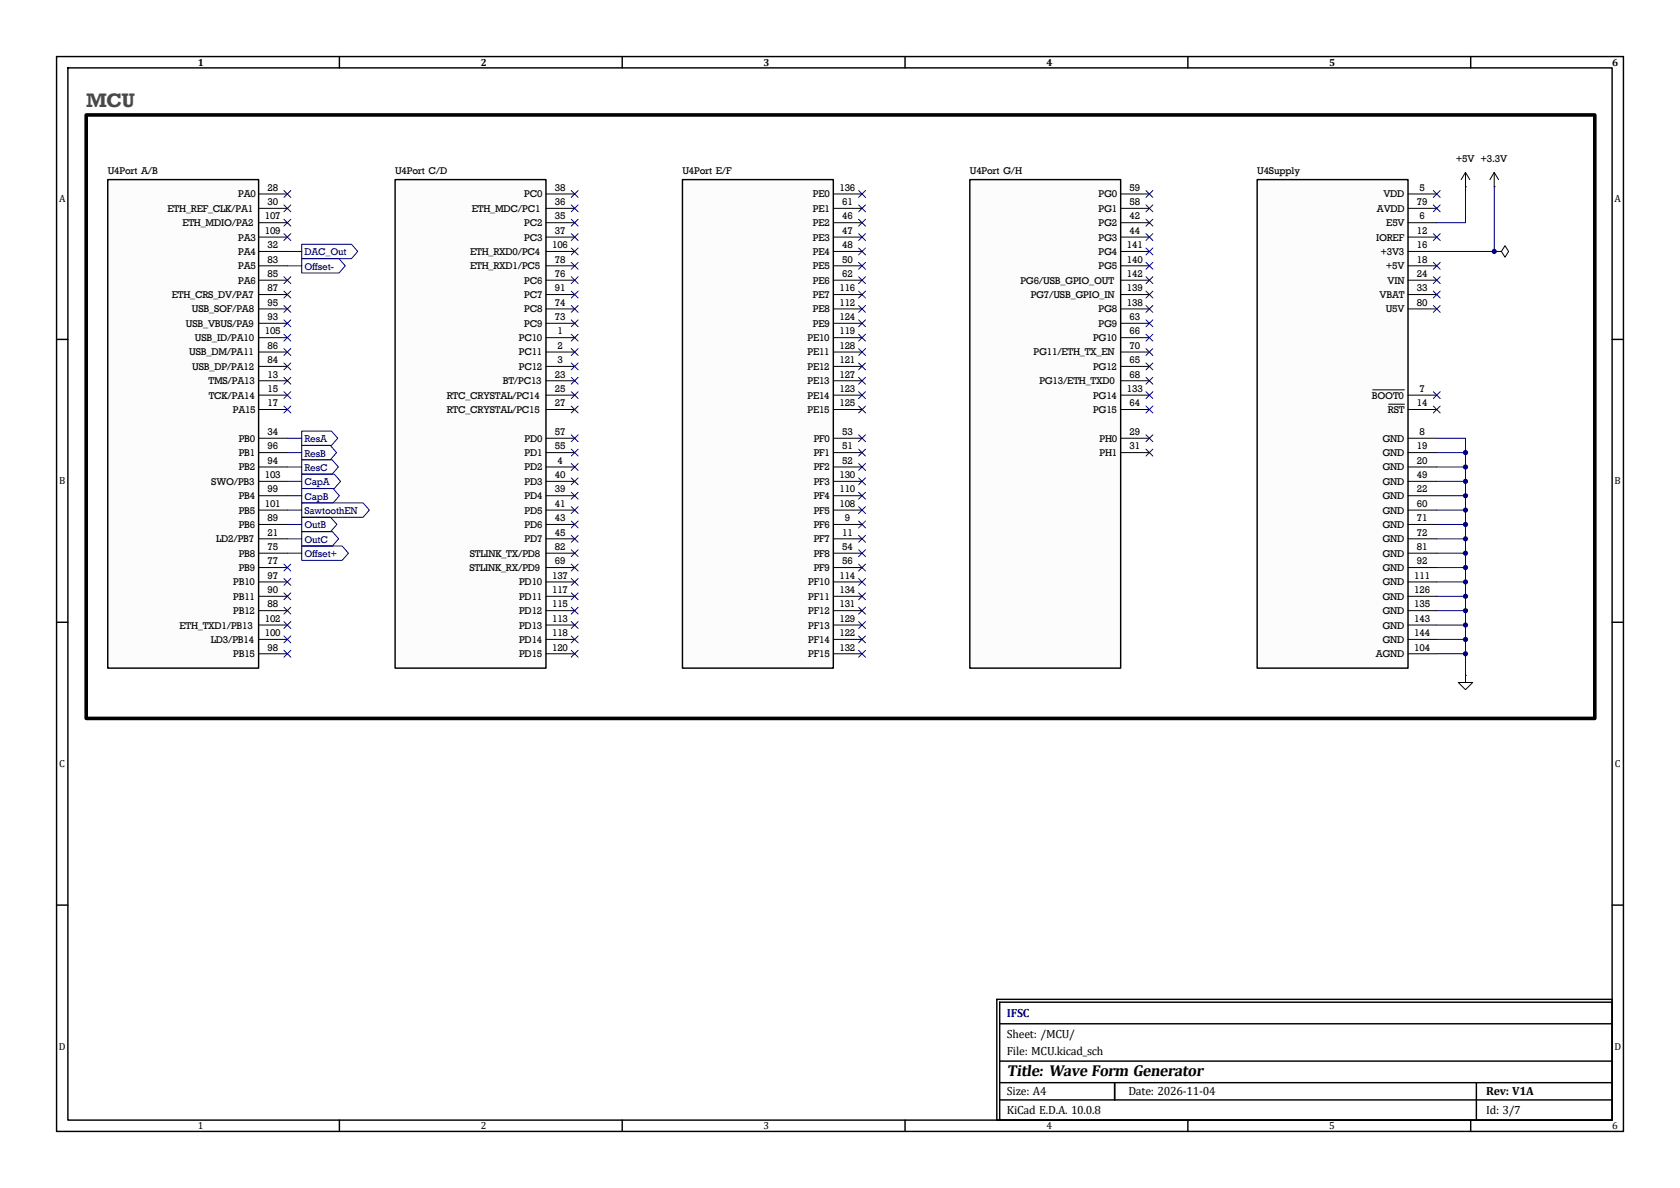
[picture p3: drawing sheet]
<svg xmlns="http://www.w3.org/2000/svg" width="297mm" height="210mm" viewBox="0 0 297 210" stroke-linecap="round" stroke-linejoin="round" font-family="sans-serif">
<g fill="none" stroke="#000" stroke-width=".25">
<path d="M10 10h277v190h-277zM12 12h273v186h-273zM60 10v2M110 10v2M160 10v2M210 10v2M260 10v2M10 60h2M285 60h2M10 110h2M285 110h2M10 160h2"/>
<path d="M176.2 176.7h108.8v21.3h-108.8zM176.7 177.2h108.3v20.8h-108.3zM285 160h2M60 198v2M110 198v2M160 198v2M176.7 194.4h108.2M176.7 191.4h108.2M176.7 187.6h108.2M176.7 181h108.2M197.1 191.5v2.9M210 198v2"/>
<path d="M260 198v2M261 191.5v6.5"/>
</g>
<path d="M259.1 33h.1M259.1 30.5l-.8 1.3M259.1 30.5l.7 1.3M259.1 30.5v2.5" fill="none" stroke="#000" stroke-width=".18"/>
<path d="M171.4 31.8h26.7v86.3h-26.7z" fill="#fcfcfc"/>
<path d="M171.4 31.8h26.7v86.3h-26.7z" fill="none" stroke="#000" stroke-width=".25"/>
<g fill="none" stroke="#000" stroke-width=".18">
<path d="M198.1 39.4h5.1M198.1 36.8h5.1M198.1 34.3h5.1M198.1 41.9h5.1M198.1 57.2h5.1M198.1 59.7h5.1M198.1 54.6h5.1M198.1 52.1h5.1M198.1 47h5.1M198.1 44.5h5.1M198.1 49.5h5.1M198.1 77.5h5.1"/>
<path d="M198.1 72.4h5.1M198.1 64.8h5.1M198.1 67.3h5.1M198.1 62.2h5.1M198.1 69.9h5.1M198.1 80h5.1"/>
</g>
<path d="M222.2 31.8h26.7v86.3h-26.7z" fill="#fcfcfc"/>
<path d="M222.2 31.8h26.7v86.3h-26.7z" fill="none" stroke="#000" stroke-width=".25"/>
<g fill="none" stroke="#000" stroke-width=".18">
<path d="M248.9 34.3h5.1M248.9 39.4h5.1M248.9 36.8h5.1M248.9 41.9h5.1M248.9 44.5h5.1M248.9 47h5.1M248.9 49.5h5.1M248.9 52.1h5.1M248.9 54.6h5.1M242.7 68.9h5.6M245.5 71.5h2.8M248.9 69.9h5.1"/>
<path d="M248.9 77.5h5.1M248.9 72.4h5.1M248.9 80h5.1M248.9 82.6h5.1M248.9 87.6h5.1M248.9 85.1h5.1M248.9 90.2h5.1M248.9 92.7h5.1M248.9 95.3h5.1M248.9 97.8h5.1M248.9 100.3h5.1M248.9 115.6h5.1"/>
<path d="M248.9 102.9h5.1M248.9 105.4h5.1M248.9 108h5.1M248.9 110.5h5.1M248.9 113h5.1"/>
</g>
<path d="M69.8 31.8h26.7v86.3h-26.7z" fill="#fcfcfc"/>
<path d="M69.8 31.8h26.7v86.3h-26.7z" fill="none" stroke="#000" stroke-width=".25"/>
<g fill="none" stroke="#000" stroke-width=".18">
<path d="M96.5 39.4h5.1M96.5 36.8h5.1M96.5 34.3h5.1M96.5 59.7h5.1M96.5 41.9h5.1M96.5 57.2h5.1M96.5 54.6h5.1M96.5 49.5h5.1M96.5 47h5.1M96.5 52.1h5.1M96.5 44.5h5.1M96.5 62.2h5.1"/>
<path d="M96.5 64.8h5.1M96.5 67.3h5.1M96.5 69.9h5.1M96.5 72.4h5.1M96.5 77.5h5.1M96.5 82.6h5.1M96.5 87.6h5.1M96.5 85.1h5.1M96.5 90.2h5.1M96.5 92.7h5.1M96.5 95.3h5.1M96.5 80h5.1"/>
<path d="M96.5 97.8h5.1M96.5 100.3h5.1M96.5 110.5h5.1M96.5 108h5.1M96.5 105.4h5.1M96.5 113h5.1M96.5 115.6h5.1M96.5 102.9h5.1"/>
</g>
<path d="M120.6 31.8h26.7v86.3h-26.7z" fill="#fcfcfc"/>
<path d="M120.6 31.8h26.7v86.3h-26.7z" fill="none" stroke="#000" stroke-width=".25"/>
<g fill="none" stroke="#000" stroke-width=".18">
<path d="M147.3 39.4h5.1M147.3 36.8h5.1M147.3 34.3h5.1M264.2 33h.1M264.2 30.5l-.8 1.3M264.2 30.5l.7 1.3M264.2 30.5v2.5M147.3 41.9h5.1M147.3 44.5h5.1M147.3 47h5.1M147.3 49.5h5.1M147.3 54.6h5.1"/>
<path d="M147.3 52.1h5.1M147.3 59.7h5.1M147.3 57.2h5.1M264.2 44.5h1.2l.7-1.1 .6 1.1-.6 1-.7-1M264.2 44.5h.1M147.3 77.5h5.1M147.3 64.8h5.1M147.3 69.9h5.1M147.3 72.4h5.1M147.3 67.3h5.1M147.3 62.2h5.1M147.3 92.7h5.1"/>
<path d="M147.3 95.3h5.1M147.3 80h5.1M147.3 82.6h5.1M147.3 97.8h5.1M147.3 90.2h5.1M147.3 87.6h5.1M147.3 85.1h5.1M147.3 100.3h5.1M147.3 102.9h5.1M147.3 113h5.1M147.3 110.5h5.1M147.3 108h5.1"/>
<path d="M147.3 115.6h5.1M147.3 105.4h5.1"/>
</g>
<path d="M19 31.8h26.7v86.3h-26.7z" fill="#fcfcfc"/>
<path d="M19 31.8h26.7v86.3h-26.7z" fill="none" stroke="#000" stroke-width=".25"/>
<g fill="none" stroke="#000" stroke-width=".18">
<path d="M45.7 34.3h5.1M45.7 36.8h5.1M45.7 39.4h5.1M45.7 44.5h5.1M45.7 47h5.1M45.7 49.5h5.1M45.7 52.1h5.1M45.7 57.2h5.1M45.7 54.6h5.1M45.7 59.7h5.1M45.7 41.9h5.1M45.7 67.3h5.1"/>
<path d="M45.7 69.9h5.1M45.7 72.4h5.1M45.7 77.5h5.1M45.7 64.8h5.1M45.7 62.2h5.1M45.7 95.3h5.1M45.7 97.8h5.1M45.7 92.7h5.1M45.7 82.6h5.1M45.7 80h5.1M45.7 87.6h5.1M45.7 90.2h5.1"/>
<path d="M45.7 85.1h5.1M45.7 100.3h5.1M45.7 108h5.1M45.7 105.4h5.1M45.7 102.9h5.1M45.7 115.6h5.1M45.7 113h5.1M45.7 110.5h5.1M259.1 119.4v1.3h1.2l-1.2 1.2-1.3-1.2h1.3M259.1 119.4h.1"/>
</g>
<g fill="none" stroke="#000084" stroke-width=".18">
<path d="M50.2 38.8l1.2 1.2M50.2 33.7l1.2 1.2M50.2 36.2l1.2 1.2M51.4 38.8l-1.2 1.2M51.4 33.7l-1.2 1.2M51.4 36.2l-1.2 1.2M101 33.7l1.2 1.2M101 36.2l1.2 1.2M101 38.8l1.2 1.2M102.2 33.7l-1.2 1.2M102.2 36.2l-1.2 1.2M102.2 38.8l-1.2 1.2"/>
<path d="M151.8 36.2l1.2 1.2M151.8 38.8l1.2 1.2M151.8 33.7l1.2 1.2M153 36.2l-1.2 1.2M153 38.8l-1.2 1.2M153 33.7l-1.2 1.2M202.6 36.2l1.2 1.2M202.6 38.8l1.2 1.2M202.6 33.7l1.2 1.2M203.8 36.2l-1.2 1.2M203.8 38.8l-1.2 1.2M203.8 33.7l-1.2 1.2"/>
<path d="M253.4 36.2l1.2 1.2M253.4 33.7l1.2 1.2M254.6 36.2l-1.2 1.2M254.6 33.7l-1.2 1.2M259.1 33v6.4h-5.1M264.2 33v11.5h-10.2M50.2 48.9l1.2 1.2M50.2 41.3l1.2 1.2M50.2 59.1l1.2 1.2M50.2 56.5l1.2 1.3M50.2 51.5l1.2 1.2M50.2 54l1.2 1.2"/>
<path d="M50.8 44.5h2.5M50.8 47h2.5M51.4 48.9l-1.2 1.2M51.4 41.3l-1.2 1.2M51.4 59.1l-1.2 1.2M51.4 56.5l-1.2 1.3M51.4 51.5l-1.2 1.2M51.4 54l-1.2 1.2M53.3 45.7h6.6l1.1 1.3-1.1 1.3h-6.6zM53.3 43.2h8.8l1.1 1.3-1.1 1.2h-8.8zM101 51.5l1.2 1.2M101 54l1.2 1.2"/>
<path d="M101 56.5l1.2 1.3M101 59.1l1.2 1.2M101 43.8l1.2 1.3M101 48.9l1.2 1.2M101 41.3l1.2 1.2M101 46.4l1.2 1.2M102.2 51.5l-1.2 1.2M102.2 54l-1.2 1.2M102.2 56.5l-1.2 1.3M102.2 59.1l-1.2 1.2M102.2 43.8l-1.2 1.3M102.2 48.9l-1.2 1.2"/>
<path d="M102.2 41.3l-1.2 1.2M102.2 46.4l-1.2 1.2M151.8 41.3l1.2 1.2M151.8 56.5l1.2 1.3M151.8 43.8l1.2 1.3M151.8 59.1l1.2 1.2M151.8 46.4l1.2 1.2M151.8 48.9l1.2 1.2M151.8 54l1.2 1.2M151.8 51.5l1.2 1.2M153 41.3l-1.2 1.2M153 56.5l-1.2 1.3"/>
<path d="M153 43.8l-1.2 1.3M153 59.1l-1.2 1.2M153 46.4l-1.2 1.2M153 48.9l-1.2 1.2M153 54l-1.2 1.2M153 51.5l-1.2 1.2M202.6 41.3l1.2 1.2M202.6 46.4l1.2 1.2M202.6 51.5l1.2 1.2M202.6 56.5l1.2 1.3M202.6 54l1.2 1.2M202.6 43.8l1.2 1.3"/>
<path d="M202.6 48.9l1.2 1.2M202.6 59.1l1.2 1.2M203.8 41.3l-1.2 1.2M203.8 46.4l-1.2 1.2M203.8 48.9l-1.2 1.2M203.8 54l-1.2 1.2M203.8 59.1l-1.2 1.2M203.8 51.5l-1.2 1.2M203.8 56.5l-1.2 1.3M203.8 43.8l-1.2 1.3M253.4 54l1.2 1.2M253.4 46.4l1.2 1.2"/>
<path d="M253.4 41.3l1.2 1.2M253.4 48.9l1.2 1.2M253.4 51.5l1.2 1.2M254.6 54l-1.2 1.2M254.6 46.4l-1.2 1.2M254.6 41.3l-1.2 1.2M254.6 48.9l-1.2 1.2M254.6 51.5l-1.2 1.2M50.2 69.2l1.2 1.3M50.2 61.6l1.2 1.2M50.2 64.2l1.2 1.2M50.2 71.8l1.2 1.2"/>
<path d="M50.2 66.7l1.2 1.2M50.8 77.5h2.5M51.4 69.2l-1.2 1.3M51.4 61.6l-1.2 1.2M51.4 64.2l-1.2 1.2M51.4 71.8l-1.2 1.2M51.4 66.7l-1.2 1.2M53.3 78.7h5.1l1.1 1.3-1.1 1.3h-5.1zM53.3 76.2h5.3l1.1 1.3-1.1 1.2h-5.3zM101 76.9l1.2 1.2M101 79.4l1.2 1.2M101 71.8l1.2 1.2"/>
<path d="M101 69.2l1.2 1.3M101 64.2l1.2 1.2M101 61.6l1.2 1.2M101 66.7l1.2 1.2M102.2 61.6l-1.2 1.2M102.2 64.2l-1.2 1.2M102.2 76.9l-1.2 1.2M102.2 79.4l-1.2 1.2M102.2 71.8l-1.2 1.2M102.2 69.2l-1.2 1.3M102.2 66.7l-1.2 1.2M151.8 61.6l1.2 1.2"/>
<path d="M151.8 79.4l1.2 1.2M151.8 76.9l1.2 1.2M151.8 66.7l1.2 1.2M151.8 64.2l1.2 1.2M151.8 69.2l1.2 1.3M151.8 71.8l1.2 1.2M153 61.6l-1.2 1.2M153 79.4l-1.2 1.2M153 76.9l-1.2 1.2M153 66.7l-1.2 1.2M153 64.2l-1.2 1.2M153 69.2l-1.2 1.3"/>
<path d="M153 71.8l-1.2 1.2M202.6 79.4l1.2 1.2M202.6 64.2l1.2 1.2M202.6 71.8l1.2 1.2M202.6 69.2l1.2 1.3M202.6 61.6l1.2 1.2M202.6 66.7l1.2 1.2M202.6 76.9l1.2 1.2M203.8 79.4l-1.2 1.2M203.8 61.6l-1.2 1.2M203.8 64.2l-1.2 1.2M203.8 71.8l-1.2 1.2"/>
<path d="M203.8 69.2l-1.2 1.3M203.8 66.7l-1.2 1.2M203.8 76.9l-1.2 1.2M253.4 71.8l1.2 1.2M253.4 69.2l1.2 1.3M254 77.5h5.1v41.9M254.6 71.8l-1.2 1.2M254.6 69.2l-1.2 1.3M50.2 99.7l1.2 1.2M50.8 92.7h2.5M50.8 97.8h2.5M50.8 82.6h2.5"/>
<path d="M50.8 80h2.5M50.8 87.6h2.5M50.8 85.1h2.5M50.8 90.2h2.5M50.8 95.3h2.5M51.4 99.7l-1.2 1.2M53.3 81.3h5.4l1.1 1.3-1.1 1.2h-5.4zM53.3 86.4h5.6l1.1 1.2-1.1 1.3h-5.6zM53.3 83.8h5.8l1.1 1.3-1.1 1.3h-5.8zM53.3 88.9h10.9l1.1 1.3-1.1 1.2h-10.9zM53.3 96.5h7.2l1.1 1.3-1.1 1.3h-7.2zM53.3 94h5.5l1.1 1.3-1.1 1.2h-5.5z"/>
<path d="M53.3 91.4h5.1l1.2 1.3-1.2 1.3h-5.1zM101 81.9l1.2 1.3M101 97.2l1.2 1.2M101 99.7l1.2 1.2M101 92.1l1.2 1.2M101 94.6l1.2 1.3M101 84.5l1.2 1.2M101 87l1.2 1.2M101 89.6l1.2 1.2M102.2 87l-1.2 1.2M102.2 92.1l-1.2 1.2M102.2 89.6l-1.2 1.2"/>
<path d="M102.2 97.2l-1.2 1.2M102.2 99.7l-1.2 1.2M102.2 81.9l-1.2 1.3M102.2 94.6l-1.2 1.3M102.2 84.5l-1.2 1.2M151.8 87l1.2 1.2M151.8 81.9l1.2 1.3M151.8 84.5l1.2 1.2M151.8 92.1l1.2 1.2M151.8 97.2l1.2 1.2M151.8 99.7l1.2 1.2M151.8 94.6l1.2 1.3"/>
<path d="M151.8 89.6l1.2 1.2M153 89.6l-1.2 1.2M153 87l-1.2 1.2M153 81.9l-1.2 1.3M153 84.5l-1.2 1.2M153 92.1l-1.2 1.2M153 97.2l-1.2 1.2M153 99.7l-1.2 1.2M153 94.6l-1.2 1.3M254 92.7h5.1M254 97.8h5.1M254 82.6h5.1"/>
<path d="M254 80h5.1M254 87.6h5.1M254 85.1h5.1M254 90.2h5.1M254 95.3h5.1M50.2 112.4l1.2 1.2M50.2 115l1.2 1.2M50.2 107.3l1.2 1.3M50.2 104.8l1.2 1.2M50.2 102.3l1.2 1.2M50.2 109.9l1.2 1.2M51.4 112.4l-1.2 1.2"/>
<path d="M51.4 115l-1.2 1.2M51.4 104.8l-1.2 1.2M51.4 107.3l-1.2 1.3M51.4 102.3l-1.2 1.2M51.4 109.9l-1.2 1.2M101 109.9l1.2 1.2M101 107.3l1.2 1.3M101 104.8l1.2 1.2M101 102.3l1.2 1.2M101 112.4l1.2 1.2M101 115l1.2 1.2M102.2 109.9l-1.2 1.2"/>
<path d="M102.2 112.4l-1.2 1.2M102.2 107.3l-1.2 1.3M102.2 104.8l-1.2 1.2M102.2 102.3l-1.2 1.2M102.2 115l-1.2 1.2M151.8 107.3l1.2 1.3M151.8 104.8l1.2 1.2M151.8 102.3l1.2 1.2M151.8 112.4l1.2 1.2M151.8 109.9l1.2 1.2M151.8 115l1.2 1.2M153 107.3l-1.2 1.3"/>
<path d="M153 104.8l-1.2 1.2M153 102.3l-1.2 1.2M153 112.4l-1.2 1.2M153 109.9l-1.2 1.2M153 115l-1.2 1.2M254 100.3h5.1M254 115.6h5.1M254 110.5h5.1M254 113h5.1M254 105.4h5.1M254 102.9h5.1M254 108h5.1"/>
</g>
<path d="M15.2 20.3h266.7v106.7h-266.7z" fill="none" stroke="#000" stroke-width=".63"/>
<g fill="#000084">
<circle cx="259.1" cy="113" r=".46"/>
<circle cx="259.1" cy="108" r=".46"/>
<circle cx="259.1" cy="110.5" r=".46"/>
<circle cx="259.1" cy="115.6" r=".46"/>
<circle cx="259.1" cy="97.8" r=".46"/>
<circle cx="259.1" cy="92.7" r=".46"/>
<circle cx="259.1" cy="100.3" r=".46"/>
<circle cx="259.1" cy="95.3" r=".46"/>
<circle cx="259.1" cy="85.1" r=".46"/>
<circle cx="259.1" cy="82.6" r=".46"/>
<circle cx="259.1" cy="105.4" r=".46"/>
<circle cx="259.1" cy="102.9" r=".46"/>
<circle cx="259.1" cy="90.2" r=".46"/>
<circle cx="259.1" cy="87.6" r=".46"/>
<circle cx="264.2" cy="44.5" r=".46"/>
<circle cx="259.1" cy="80" r=".46"/>
</g>
<text font-size="3.5" fill="#484848" x="15.2" y="19">MCU</text>
<text font-size="2.8" x="178" y="190.3">Title: Wave Form Generator</text>
<text font-size="2.1" fill="#000084" x="178" y="179.7">IFSC</text>
<g font-size="2.1">
<text x="178" y="183.5">Sheet: /MCU/</text>
<text x="178" y="186.4">File: MCU.kicad_sch</text>
<text x="178" y="196.9">KiCad E.D.A. 10.0.8</text>
<text x="178" y="193.6">Size: A4</text>
<text x="199.5" y="193.6">Date: 2026-11-04</text>
<text x="262.7" y="193.6">Rev: V1A</text>
<text x="262.7" y="196.9">Id: 3/7</text>
</g>
<g font-size="1.8">
<text x="35" y="11.6">1</text>
<text x="85" y="11.6">2</text>
<text x="135" y="11.6">3</text>
<text x="185" y="11.6">4</text>
<text x="235" y="11.6">5</text>
<text x="285" y="11.6">6</text>
<text x="257.4" y="28.6">+5V +3.3V</text>
<text x="10.4" y="35.6">A</text>
<text x="19" y="30.8">U4Port A/B</text>
<text x="42.1" y="34.9">PA0</text>
<text x="47.3" y="33.7">28</text>
<text x="69.8" y="30.8">U4Port C/D</text>
<text x="92.7" y="34.9">PC0</text>
<text x="98.1" y="33.7">38</text>
<text x="120.6" y="30.8">U4Port E/F</text>
<text x="143.7" y="34.9">PE0</text>
<text x="148.4" y="33.7">136</text>
<text x="171.4" y="30.8">U4Port G/H</text>
<text x="194.2" y="34.9">PG0</text>
<text x="199.7" y="33.7">59</text>
<text x="222.2" y="30.8">U4Supply</text>
<text x="244.6" y="34.9">VDD</text>
<text x="251" y="33.7">5</text>
<text x="285.4" y="35.6">A</text>
<text x="29.6" y="37.4">ETH_REF_CLK/PA1</text>
<text x="32.2" y="40">ETH_MDIO/PA2</text>
<text x="46.8" y="38.8">107</text>
<text x="46.8" y="41.3">109</text>
<text x="47.3" y="36.3">30</text>
<text x="83.4" y="37.4">ETH_MDC/PC1</text>
<text x="92.7" y="40">PC2</text>
<text x="98.1" y="38.8">35</text>
<text x="98.1" y="36.3">36</text>
<text x="98.1" y="41.3">37</text>
<text x="143.7" y="40">PE2</text>
<text x="143.7" y="37.4">PE1</text>
<text x="148.9" y="38.8">46</text>
<text x="148.9" y="41.3">47</text>
<text x="148.9" y="36.3">61</text>
<text x="194.2" y="40">PG2</text>
<text x="194.2" y="37.4">PG1</text>
<text x="199.7" y="38.8">42</text>
<text x="199.7" y="41.3">44</text>
<text x="199.7" y="36.3">58</text>
<text x="243.4" y="37.4">AVDD</text>
<text x="245.1" y="40">E5V</text>
<text x="250.5" y="41.3">12</text>
<text x="250.5" y="36.3">79</text>
<text x="251" y="38.8">6</text>
<text x="42.1" y="45.1">PA4</text>
<text x="42.1" y="47.6">PA5</text>
<text x="42.1" y="42.5">PA3</text>
<text x="47.3" y="43.9">32</text>
<text x="47.3" y="46.4">83</text>
<text x="83.1" y="47.6">ETH_RXD1/PC5</text>
<text x="83.1" y="45.1">ETH_RXD0/PC4</text>
<text x="92.7" y="42.5">PC3</text>
<text x="97.6" y="43.9">106</text>
<text x="98.1" y="46.4">78</text>
<text x="143.7" y="42.5">PE3</text>
<text x="143.7" y="45.1">PE4</text>
<text x="143.7" y="47.6">PE5</text>
<text x="148.9" y="43.9">48</text>
<text x="148.9" y="46.4">50</text>
<text x="194.2" y="42.5">PG3</text>
<text x="194.2" y="47.6">PG5</text>
<text x="194.2" y="45.1">PG4</text>
<text x="199.2" y="46.4">140</text>
<text x="199.2" y="43.9">141</text>
<text x="243.3" y="42.5">IOREF</text>
<text x="244" y="45.1">+3V3</text>
<text x="245" y="47.6">+5V</text>
<text x="250.5" y="43.9">16</text>
<text x="250.5" y="46.4">18</text>
<text x="30.4" y="52.7">ETH_CRS_DV/PA7</text>
<text x="42.1" y="50.1">PA6</text>
<text x="47.3" y="49">85</text>
<text x="47.3" y="51.5">87</text>
<text x="92.7" y="50.1">PC6</text>
<text x="92.7" y="52.7">PC7</text>
<text x="98.1" y="49">76</text>
<text x="98.1" y="51.5">91</text>
<text x="143.7" y="50.1">PE6</text>
<text x="143.7" y="52.7">PE7</text>
<text x="148.4" y="51.5">116</text>
<text x="148.9" y="49">62</text>
<text x="180.4" y="50.1">PG6/USB_GPIO_OUT</text>
<text x="182.2" y="52.7">PG7/USB_GPIO_IN</text>
<text x="199.2" y="51.5">139</text>
<text x="199.2" y="49">142</text>
<text x="243.9" y="52.7">VBAT</text>
<text x="245.3" y="50.1">VIN</text>
<text x="250.5" y="49">24</text>
<text x="250.5" y="51.5">33</text>
<text x="32.9" y="57.8">USB_VBUS/PA9</text>
<text x="33.9" y="55.2">USB_SOF/PA8</text>
<text x="46.8" y="59.1">105</text>
<text x="47.3" y="56.6">93</text>
<text x="47.3" y="54">95</text>
<text x="92.7" y="57.8">PC9</text>
<text x="92.7" y="55.2">PC8</text>
<text x="98.1" y="56.6">73</text>
<text x="98.1" y="54">74</text>
<text x="98.6" y="59.1">1</text>
<text x="143.7" y="55.2">PE8</text>
<text x="143.7" y="57.8">PE9</text>
<text x="148.4" y="54">112</text>
<text x="148.4" y="59.1">119</text>
<text x="148.4" y="56.6">124</text>
<text x="194.2" y="57.8">PG9</text>
<text x="194.2" y="55.2">PG8</text>
<text x="199.2" y="54">138</text>
<text x="199.7" y="56.6">63</text>
<text x="199.7" y="59.1">66</text>
<text x="245" y="55.2">U5V</text>
<text x="250.5" y="54">80</text>
<text x="33.5" y="62.8">USB_DM/PA11</text>
<text x="34" y="65.4">USB_DP/PA12</text>
<text x="34.5" y="60.3">USB_ID/PA10</text>
<text x="47.3" y="64.2">84</text>
<text x="47.3" y="61.7">86</text>
<text x="91.7" y="60.3">PC10</text>
<text x="91.7" y="62.8">PC11</text>
<text x="91.7" y="65.4">PC12</text>
<text x="98.6" y="61.7">2</text>
<text x="98.6" y="64.2">3</text>
<text x="142.8" y="60.3">PE10</text>
<text x="142.8" y="65.4">PE12</text>
<text x="142.8" y="62.8">PE11</text>
<text x="148.4" y="64.2">121</text>
<text x="148.4" y="61.7">128</text>
<text x="182.7" y="62.8">PG11/ETH_TX_EN</text>
<text x="193.2" y="65.4">PG12</text>
<text x="193.2" y="60.3">PG10</text>
<text x="199.7" y="64.2">65</text>
<text x="199.7" y="61.7">70</text>
<text x="36.9" y="67.9">TMS/PA13</text>
<text x="36.9" y="70.5">TCK/PA14</text>
<text x="47.3" y="66.7">13</text>
<text x="47.3" y="69.3">15</text>
<text x="47.3" y="71.8">17</text>
<text x="79" y="70.5">RTC_CRYSTAL/PC14</text>
<text x="88.9" y="67.9">BT/PC13</text>
<text x="98.1" y="66.7">23</text>
<text x="98.1" y="69.3">25</text>
<text x="98.1" y="71.8">27</text>
<text x="142.8" y="70.5">PE14</text>
<text x="142.8" y="67.9">PE13</text>
<text x="148.4" y="69.3">123</text>
<text x="148.4" y="71.8">125</text>
<text x="148.4" y="66.7">127</text>
<text x="183.7" y="67.9">PG13/ETH_TXD0</text>
<text x="193.2" y="70.5">PG14</text>
<text x="199.2" y="69.3">133</text>
<text x="199.7" y="71.8">64</text>
<text x="199.7" y="66.7">68</text>
<text x="242.5" y="70.5">BOOT0</text>
<text x="250.5" y="71.8">14</text>
<text x="251" y="69.3">7</text>
<text x="41.2" y="73">PA15</text>
<text x="47.3" y="76.9">34</text>
<text x="79" y="73">RTC_CRYSTAL/PC15</text>
<text x="98.1" y="76.9">57</text>
<text x="142.8" y="73">PE15</text>
<text x="148.9" y="76.9">53</text>
<text x="193.2" y="73">PG15</text>
<text x="199.7" y="76.9">29</text>
<text x="245.4" y="73">RST</text>
<text x="251" y="76.9">8</text>
<text x="42.2" y="78.1">PB0</text>
<text x="42.2" y="83.2">PB2</text>
<text x="42.2" y="80.6">PB1</text>
<text x="47.3" y="82">94</text>
<text x="47.3" y="79.4">96</text>
<text x="92.7" y="83.2">PD2</text>
<text x="92.7" y="80.6">PD1</text>
<text x="92.7" y="78.1">PD0</text>
<text x="98.1" y="79.4">55</text>
<text x="98.6" y="82">4</text>
<text x="143.9" y="80.6">PF1</text>
<text x="143.9" y="83.2">PF2</text>
<text x="143.9" y="78.1">PF0</text>
<text x="148.9" y="79.4">51</text>
<text x="148.9" y="82">52</text>
<text x="194.4" y="78.1">PH0</text>
<text x="194.4" y="80.6">PH1</text>
<text x="199.7" y="79.4">31</text>
<text x="244.4" y="78.1">GND</text>
<text x="244.4" y="80.6">GND</text>
<text x="244.4" y="83.2">GND</text>
<text x="250.5" y="79.4">19</text>
<text x="250.5" y="82">20</text>
<text x="10.4" y="85.6">B</text>
<text x="37.4" y="85.7">SWO/PB3</text>
<text x="42.2" y="88.2">PB4</text>
<text x="46.8" y="89.6">101</text>
<text x="46.8" y="84.5">103</text>
<text x="47.3" y="87.1">99</text>
<text x="92.7" y="88.2">PD4</text>
<text x="92.7" y="85.7">PD3</text>
<text x="98.1" y="87.1">39</text>
<text x="98.1" y="84.5">40</text>
<text x="98.1" y="89.6">41</text>
<text x="143.9" y="88.2">PF4</text>
<text x="143.9" y="85.7">PF3</text>
<text x="148.4" y="89.6">108</text>
<text x="148.4" y="87.1">110</text>
<text x="148.4" y="84.5">130</text>
<text x="244.4" y="88.2">GND</text>
<text x="244.4" y="85.7">GND</text>
<text x="250.5" y="87.1">22</text>
<text x="250.5" y="84.5">49</text>
<text x="250.5" y="89.6">60</text>
<text x="285.4" y="85.6">B</text>
<text x="38.2" y="95.9">LD2/PB7</text>
<text x="42.2" y="93.3">PB6</text>
<text x="42.2" y="90.8">PB5</text>
<text x="47.3" y="94.7">21</text>
<text x="47.3" y="92.1">89</text>
<text x="92.7" y="90.8">PD5</text>
<text x="92.7" y="93.3">PD6</text>
<text x="92.7" y="95.9">PD7</text>
<text x="98.1" y="92.1">43</text>
<text x="98.1" y="94.7">45</text>
<text x="143.9" y="93.3">PF6</text>
<text x="143.9" y="95.9">PF7</text>
<text x="143.9" y="90.8">PF5</text>
<text x="148.9" y="94.7">11</text>
<text x="149.4" y="92.1">9</text>
<text x="244.4" y="90.8">GND</text>
<text x="244.4" y="93.3">GND</text>
<text x="244.4" y="95.9">GND</text>
<text x="250.5" y="92.1">71</text>
<text x="250.5" y="94.7">72</text>
<text x="42.2" y="98.4">PB8</text>
<text x="42.2" y="100.9">PB9</text>
<text x="47.3" y="97.2">75</text>
<text x="47.3" y="99.8">77</text>
<text x="83" y="100.9">STLINK_RX/PD9</text>
<text x="83.1" y="98.4">STLINK_TX/PD8</text>
<text x="98.1" y="99.8">69</text>
<text x="98.1" y="97.2">82</text>
<text x="143.9" y="98.4">PF8</text>
<text x="143.9" y="100.9">PF9</text>
<text x="148.9" y="97.2">54</text>
<text x="148.9" y="99.8">56</text>
<text x="244.4" y="98.4">GND</text>
<text x="244.4" y="100.9">GND</text>
<text x="250.5" y="97.2">81</text>
<text x="250.5" y="99.8">92</text>
<text x="41.2" y="106">PB11</text>
<text x="41.2" y="103.5">PB10</text>
<text x="47.3" y="107.4">88</text>
<text x="47.3" y="104.8">90</text>
<text x="47.3" y="102.3">97</text>
<text x="91.8" y="106">PD11</text>
<text x="91.8" y="103.5">PD10</text>
<text x="97.6" y="107.4">115</text>
<text x="97.6" y="104.8">117</text>
<text x="97.6" y="102.3">137</text>
<text x="142.9" y="103.5">PF10</text>
<text x="142.9" y="106">PF11</text>
<text x="148.4" y="102.3">114</text>
<text x="148.4" y="107.4">131</text>
<text x="148.4" y="104.8">134</text>
<text x="244.4" y="103.5">GND</text>
<text x="244.4" y="106">GND</text>
<text x="250" y="102.3">111</text>
<text x="250" y="104.8">126</text>
<text x="250" y="107.4">135</text>
<text x="31.7" y="111.1">ETH_TXD1/PB13</text>
<text x="37.3" y="113.6">LD3/PB14</text>
<text x="41.2" y="108.6">PB12</text>
<text x="46.8" y="112.5">100</text>
<text x="46.8" y="109.9">102</text>
<text x="91.8" y="111.1">PD13</text>
<text x="91.8" y="108.6">PD12</text>
<text x="91.8" y="113.6">PD14</text>
<text x="97.6" y="109.9">113</text>
<text x="97.6" y="112.5">118</text>
<text x="142.9" y="113.6">PF14</text>
<text x="142.9" y="111.1">PF13</text>
<text x="142.9" y="108.6">PF12</text>
<text x="148.4" y="112.5">122</text>
<text x="148.4" y="109.9">129</text>
<text x="244.4" y="108.6">GND</text>
<text x="244.4" y="111.1">GND</text>
<text x="244.4" y="113.6">GND</text>
<text x="250" y="109.9">143</text>
<text x="250" y="112.5">144</text>
<text x="41.2" y="116.2">PB15</text>
<text x="47.3" y="115">98</text>
<text x="91.8" y="116.2">PD15</text>
<text x="97.6" y="115">120</text>
<text x="142.9" y="116.2">PF15</text>
<text x="148.4" y="115">132</text>
<text x="243.2" y="116.2">AGND</text>
<text x="250" y="115">104</text>
<text x="10.5" y="135.6">C</text>
<text x="285.5" y="135.6">C</text>
<text x="10.4" y="185.6">D</text>
<text x="285.4" y="185.6">D</text>
<text x="35" y="199.6">1</text>
<text x="85" y="199.6">2</text>
<text x="135" y="199.6">3</text>
<text x="185" y="199.6">4</text>
<text x="235" y="199.6">5</text>
<text x="285" y="199.6">6</text>
</g>
<g font-size="1.8" fill="#000084">
<text x="53.8" y="47.7">Offset-</text>
<text x="53.8" y="45.2">DAC_Out</text>
<text x="53.8" y="80.7">ResB</text>
<text x="53.8" y="78.2">ResA</text>
<text x="53.8" y="83.3">ResC</text>
<text x="53.8" y="88.3">CapB</text>
<text x="53.8" y="85.8">CapA</text>
<text x="53.8" y="90.9">SawtoothEN</text>
<text x="53.8" y="96">OutC</text>
<text x="53.8" y="93.4">OutB</text>
<text x="53.8" y="98.5">Offset+</text>
</g>
</svg>
